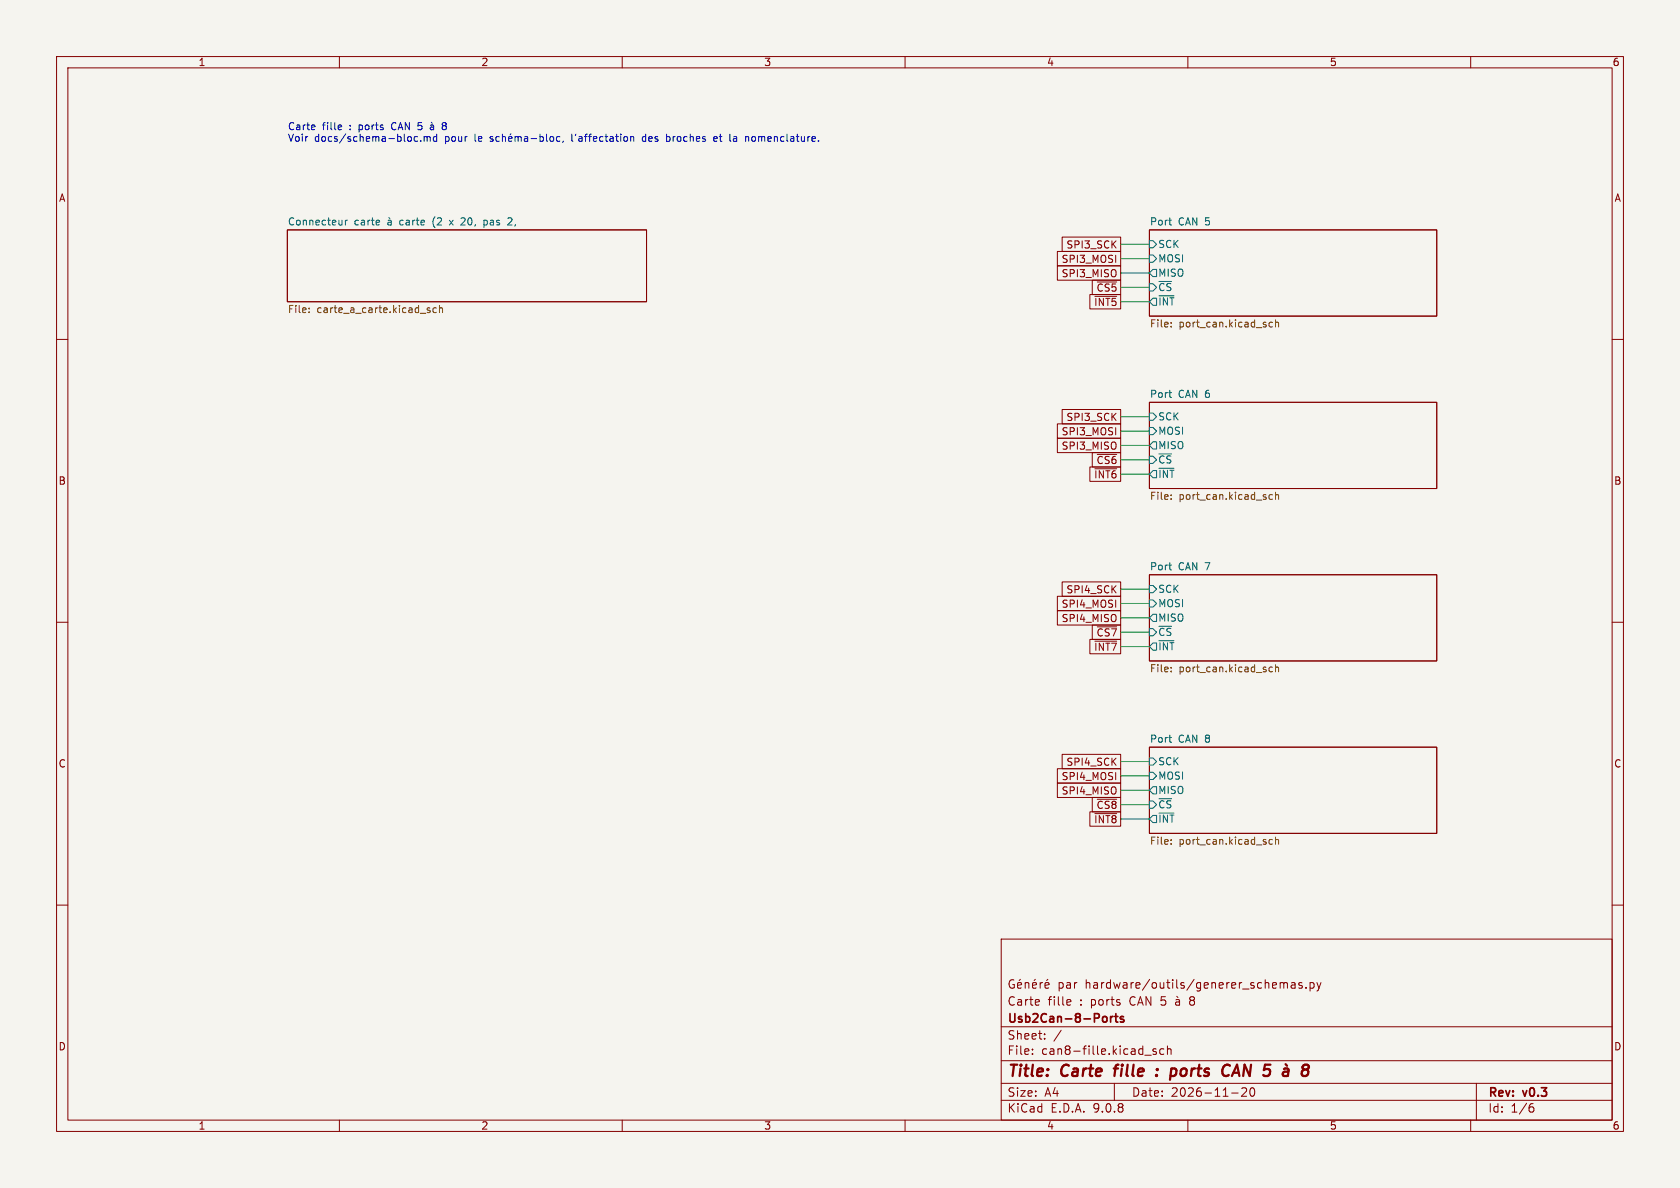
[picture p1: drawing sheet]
<svg xmlns="http://www.w3.org/2000/svg" width="297mm" height="210mm" viewBox="0 0 297 210" stroke-linecap="round" stroke-linejoin="round" font-family="sans-serif">
<path d="M0 0h297v210h-297z" fill="#f5f4ef" stroke="#f5f4ef" stroke-width=".18"/>
<g fill="none" stroke="#840000" stroke-width=".18">
<path d="M10 10h277v190h-277zM12 12h273v186h-273zM60 10v2M110 10v2M160 10v2M210 10v2M260 10v2M50.8 40.6h63.5v12.7h-63.5zM186.9 44.4h11.2v2.6h-11.2zM186.9 47h11.2v2.5h-11.2zM187.8 41.9h10.3v2.6h-10.3zM192.7 52.1h5.4v2.5h-5.4z"/>
<path d="M193.1 49.5h5v2.6h-5zM193.6 52.4h3.8M194 49.8h3.4M203.2 40.6h50.8v15.3h-50.8zM10 60h2M186.9 77.5h11.2v2.5h-11.2zM186.9 74.9h11.2v2.6h-11.2zM187.8 72.4h10.3v2.5h-10.3zM203.2 71.1h50.8v15.3h-50.8zM285 60h2M192.7 82.5h5.4v2.6h-5.4zM193.1 80h5v2.6h-5z"/>
<path d="M193.6 82.9h3.8M194 80.3h3.4M10 110h2M186.9 107.9h11.2v2.6h-11.2zM186.9 105.4h11.2v2.6h-11.2zM187.8 102.9h10.3v2.5h-10.3zM192.7 113h5.4v2.6h-5.4zM193.1 110.5h5v2.5h-5zM193.6 113.3h3.8M194 110.8h3.4M203.2 101.6h50.8v15.2h-50.8zM285 110h2"/>
<path d="M186.9 138.4h11.2v2.6h-11.2zM186.9 135.9h11.2v2.5h-11.2zM187.8 133.3h10.3v2.6h-10.3zM203.2 132.1h50.8v15.2h-50.8zM192.7 143.5h5.4v2.6h-5.4zM193.1 141h5v2.5h-5zM193.6 143.8h3.8M194 141.3h3.4M10 160h2M177 166h108v32h-108zM179.2 173.3a.74 .74 0 0 0-.9 .5 .74 .74 0 0 0 .6 .9l.4-.1v-.5h-.3M179.9 174.2l.7-.1-.1-.3-.4-.1-.2 .2 .1 .7h.5"/>
<path d="M180.4 173.1l-.2 .2M181.2 173.8l.3-.1 .3 .1 .1 .9M181.2 173.7v1M182.5 174.2l.7-.1v-.3l-.5-.1-.2 .2 .1 .7h.6M183 173.1l-.2 .2M183.9 173.7v1M184.3 173.7l-.3 .1-.1 .2M184.7 174.2l.8-.1-.1-.3-.4-.1-.3 .2 .1 .7h.6M185.2 173.1l-.2 .2M188.8 176.7l.4 .1 .1 .3-.7 .1M189.2 177.6l-.4 .1M192 173.8l.2-.1 .4 .1 .1 .9"/>
<path d="M192 173.2v1.5M193.4 173.8h.6v.9M194 174.1h-.5a.29 .29 0 0 0-.2 .3 .29 .29 0 0 0 .2 .3l.5-.1M194.7 173.7v1M195.2 173.7l-.3 .1-.2 .2M196.3 173.8l-.4-.1-.3 .3v.4l.1 .2h.6M196.3 173.2v1.5M196.9 173.7l.3 1 .3-.7 .2 .7 .3-1M198.6 173.8h.6v.9M199.2 174.1h-.5a.29 .29 0 0 0-.2 .3 .29 .29 0 0 0 .2 .3l.5-.1M200 173.7v1M200.4 173.7l-.3 .1-.1 .2"/>
<path d="M200.8 174.2l.7-.1v-.3l-.5-.1-.2 .2 .1 .7h.6M203.2 173.1l-1.2 2M203.8 173.8l.4-.1 .3 .3v.4l-.3 .3-.4-.1-.1-.2v-.4zM205.1 173.7l.1 .9 .3 .1 .2-.1M205.7 173.7v1M206.2 173.7h.6M206.5 173.2v1.3l.3 .2M207.3 173.2v.1M207.3 173.7v1M207.9 176.8h.6v.9M208 173.2v1.3l.2 .2M208 176.1l.2 .2"/>
<path d="M208.5 177.1h-.5a.29 .29 0 0 0-.2 .3 .29 .29 0 0 0 .2 .3l.5-.1M209.3 173.8l-.3-.1-.3 .2 .1 .2 .5 .2v.3h-.6M210.4 176.3v.4M210.4 177v.6M211.1 173.1l-1.3 2M212.2 173.8l-.4-.1-.3 .3v.4l.2 .2h.5M212.2 173.7v1.2l-.2 .3-.4-.1M212.9 174.2l.7-.1-.1-.3-.4-.1-.2 .2 .1 .7h.5M214.2 173.8l.3-.1 .3 .1 .1 .9M214.2 173.7v1M215.5 174.2l.7-.1v-.3l-.5-.1-.2 .2 .1 .7h.6M216.9 173.7v1"/>
<path d="M217.3 173.7l-.3 .1-.1 .2M217.7 174.2l.8-.1-.1-.3-.4-.1-.3 .2 .1 .7h.6M219.1 173.7v1M219.5 173.7l-.3 .1-.1 .2M219.7 174.8h1.1M221.7 173.8l-.4-.1-.2 .2 .1 .2 .5 .2v.3h-.6M223 173.8l-.4-.1-.3 .3v.4l.2 .2h.5M223.7 173.8l.2-.1 .3 .1 .1 .9M223.7 173.2v1.5M225 174.2l.7-.1-.1-.3-.4-.1-.2 .2v.7h.6M226.3 173.8l.4-.1 .3 .2M226.3 173.7v1"/>
<path d="M227 173.9l.2-.2 .3 .1 .1 .9M227 173.9v.8M228.3 173.8h.6l.1 .9M229 174.1h-.5a.29 .29 0 0 0-.3 .3 .29 .29 0 0 0 .3 .3l.5-.1M230.2 173.8l-.4-.1-.2 .2 .1 .2 .5 .2v.3h-.6M230.9 174.6v.1M231.6 173.8l.4-.1 .3 .3v.4l-.1 .2h-.6M231.6 173.7v1.5M232.8 173.7l.4 1M233.2 174.7l-.2 .4-.2 .1M233.5 173.7l-.3 1M285 160h2"/>
<path d="M60 198v2M110 198v2M160 198v2M177 194.5h108M177 191.5h108M177 187.5h108M177 181.5h108M182.5 186.3v.1M182.5 185.5v.1M184.7 183.6v.1M184.7 182.8v.1M187.6 182.1l-1.3 2"/>
<path d="M197 191.5v3M202.4 186.5h1.1M204.4 185.5l-.4-.1-.2 .2 .1 .2 .5 .2v.3h-.6M205.7 185.5l-.4-.1-.3 .3v.4l.2 .2h.5M206.4 185.5l.2-.1 .4 .1v.9M206.4 184.9v1.5M210 198v2M217.7 193.2h1.2M219.5 192.4l.6-.1 .2 .1 .1 .3-.9 1.1h.9M221.1 192.4l.2-.1a.81 .81 0 0 1 .6 .6 .81 .81 0 0 1-.3 .8l-.1 .1a.81 .81 0 0 1-.4-1.4zM260 198v2M261 191.5v6.5"/>
<path d="M270.6 195.7h.4l.2 .3-.1 .5-.5 .1M271 195.1l-.4 .1"/>
</g>
<g fill="none" stroke="#840000" stroke-width=".4">
<path d="M196.9 188.9h.8M197.2 188.5l-.2 1.7M204.5 190l.1 .1-.2 .1M204.5 190l-.1 .1v.1M204.5 190l-.1 .2M204.6 189v.2M204.6 189l.1 .1-.1 .1M204.6 189l-.1 .1 .1 .1M217.3 188.3l.1 .1M218 189.6h1M218.7 188.2l-.9 2M230.6 189.1l-.3-.2v-.3a.64 .64 0 0 1 1-.2l.1 .3-.4 .4"/>
<path d="M230.6 189.1a.65 .65 0 0 0-.3 1 .65 .65 0 0 0 .8-.1 .65 .65 0 0 0 0-.8l-.1-.1M230.6 189.1h.4"/>
</g>
<path d="M195.6 179.8l.1 .2v.4l-.1 .2M196.3 179.7v1M196.8 179.7l-.3 .1-.2 .2M197.1 179.7h.5M197.3 179.2v1.3l.3 .2M198.6 179.8l-.3-.1-.2 .2v.2l.5 .2v.3h-.5" fill="none" stroke="#840000" stroke-width=".3"/>
<g fill="none" stroke="#006464" stroke-width=".18">
<path d="M61.1 38.9v.9M61.4 38.9l-.3 .3M67 39l.1 .2-.6 .2M68.6 39h.5l.1 .8M68.7 38.4l.2 .2M69.2 39.2l-.5 .1-.1 .2 .1 .3 .5-.1M79.4 38.9l.7 .9M80.1 38.9l-.7 .9M82 38.5l-.4 .1M82.2 39.1l-.8 .7h.8M85.6 39l.3-.1 .2 .2M85.6 38.9v1.3"/>
<path d="M86.1 39.7l-.2 .1-.3-.1M90 38.5h.3l.2 .2M90.5 38.9l-.8 .9h.8M206.6 38.9h.5M207 39.8h.1M203.2 42.5h.6l.7 .7-.7 .6h-.6zM203.2 45.1h.6l.7 .6-.7 .7h-.6zM203.2 50.2h.6l.7 .6-.7 .6h-.6zM203.8 47.6h.7v1.3h-.7l-.6-.6zM203.8 52.7h.7v1.3h-.7l-.6-.7zM203.2 73h.6l.7 .7-.7 .6h-.6zM203.2 75.6h.6l.7 .6-.7 .6h-.6z"/>
<path d="M203.8 78.1h.7v1.3h-.7l-.6-.7zM206.6 69.4h.5M207 70.3h.1M203.2 80.6h.6l.7 .7-.7 .6h-.6zM203.8 83.2h.7v1.3h-.7l-.6-.7zM206.6 99.9h.5M203.2 103.5h.6l.7 .6-.7 .7h-.6zM203.2 106h.6l.7 .7-.7 .6h-.6zM203.2 111.1h.6l.7 .7-.7 .6h-.6zM203.8 108.6h.7v1.3h-.7l-.6-.7zM203.8 113.7h.7v1.2h-.7l-.6-.6zM207 100.7h.1"/>
<path d="M203.2 134h.6l.7 .6-.7 .7h-.6zM203.2 136.5h.6l.7 .7-.7 .6h-.6zM203.8 139.1h.7v1.2h-.7l-.6-.6zM206.6 130.4h.5M207 131.2h.1M203.2 141.6h.6l.7 .6-.7 .7h-.6zM203.8 144.1h.7v1.3h-.7l-.6-.6z"/>
</g>
<g fill="none" stroke="#725600" stroke-width=".18">
<path d="M54.6 55.1v.2M54.6 54.5v.1M75.7 54.8l.3 .1 .1 .2-.2 .2h-.3M75.7 54.4l.3 .1M77.1 54.5l-.3-.1-.3 .3 .2 .5h.4M77.7 54.5l.2-.1 .3 .1v.8M77.7 54v1.3M207 57v.1M207 57.7v.1M225 57h-.4l-.3 .2 .2 .5h.5M225.5 56.5v1.3M225.5 57.1l.2-.1h.3v.8"/>
<path d="M207 87.5v.1M207 88.2v.1M225 87.5l-.4-.1-.3 .3 .2 .5h.5M225.5 87v1.3M225.5 87.6l.2-.2 .3 .1v.8M207 118v.1M207 118.6v.2M225 118l-.4-.1-.3 .3 .2 .5h.5M225.5 117.5v1.3M225.5 118l.2-.1 .3 .1v.8M207 149.1v.1M207 148.5v.1"/>
<path d="M225 148.5l-.4-.1-.3 .2 .2 .6h.5M225.5 148.5l.2-.1 .3 .1v.7M225.5 148v1.2"/>
</g>
<g fill="none" stroke="#009600" stroke-width=".18">
<path d="M198.1 48.3h5.1M198.1 50.8h5.1M198.1 53.3h5.1M198.1 45.7h5.1M198.1 43.2h5.1M198.1 73.7h5.1M198.1 78.7h5.1M198.1 76.2h5.1M198.1 83.8h5.1M198.1 81.3h5.1M198.1 111.8h5.1M198.1 114.3h5.1"/>
<path d="M198.1 109.2h5.1M198.1 106.7h5.1M198.1 104.1h5.1M198.1 139.7h5.1M198.1 137.2h5.1M198.1 134.6h5.1M198.1 144.8h5.1M198.1 142.2h5.1"/>
</g>
<g fill="none" stroke="#0000c2" stroke-width=".18">
<path d="M55.6 22.2l.1 .2-.6 .1M60 22.1l.3 .1 .1 .2-.6 .1M60.3 22.9h-.3M73.3 24.9l.2 .1 .3-.1M73.8 24.2l-.3-.1-.2 .2M74.4 24.9v.1M75 24.3l.3-.2 .2 .2M75 24.1v.9M75.5 24.3l.2-.2 .3 .1 .1 .8M75.5 24.3v.7M76.1 22.8l.1 .1h.5M76.1 22.2h.5l.1 .7"/>
<path d="M76.2 21.6l.2 .2M76.7 22.4l-.5 .1-.1 .1M77.2 24.2l-.4-.1-.2 .3 .1 .5h.5M77.2 23.7v1.3M78.4 22.2l-.2 .3v.3l.2 .1h.4l.1-.2v-.2l-.2-.3M78.4 22.2l-.2-.2 .2-.3h.3l.2 .2-.2 .3M78.4 22.2h.3M87.1 24.2l-.3-.1-.2 .2 .1 .2 .4 .1v.3h-.5M88.3 24.2l-.4-.1-.2 .3 .1 .5h.5M88.8 24.3l.2-.2 .3 .1 .1 .8M88.8 23.7v1.3M89.9 24.6l.6-.2v-.2l-.4-.1-.2 .2 .1 .6h.5"/>
<path d="M90.3 23.7l-.2 .1M91.1 24.3l.3-.2 .2 .2M91.1 24.1v.9M91.6 24.3l.2-.2 .3 .1v.8M91.6 24.3v.7M92.7 24.2h.5l.1 .8M93.3 24.4l-.4 .1-.2 .2 .2 .3 .4-.1M93.9 24.5h1M95.5 24.2l.3-.1 .3 .3-.1 .5h-.5M95.5 23.7v1.3M96.6 23.7v1.1l.2 .2M97.3 24.3l.2-.2 .3 .2 .1 .4-.1 .2-.3 .1-.2-.1z"/>
<path d="M99 24.2l-.4-.1-.2 .3 .1 .5h.5M99.6 24.9l-.1 .3M101.1 23.7v1.1l.2 .2M111.5 24.3l.2-.2 .3 .1v.8M111.5 24.1v.9M114 24.1l-.3 .1-.1 .2v.5l.4 .1M117.8 24.2l.4-.1 .2 .2M117.8 23.7v1.3M118.4 24.9l-.2 .1-.4-.1M126.2 24.6l.6-.2-.1-.2-.3-.1-.2 .2 .1 .6h.4M130.1 24.1l-.4 .1M130.1 24.5h-.3l-.2 .2 .1 .2 .4 .1"/>
<path d="M133 24.3v.6"/>
</g>
<g font-size="2.8" fill="#840000">
<text x="178" y="190.9">Title:</text>
<text x="187.7" y="190.9">Carte</text>
<text x="197.9" y="190.9">fille</text>
<text x="206.1" y="190.9">:</text>
<text x="209.4" y="190.9">ports</text>
<text x="219.3" y="190.9">CAN 5</text>
</g>
<g font-size="2.1" fill="#840000">
<text x="178" y="178">Carte</text>
<text x="185.2" y="178">fille</text>
<text x="186.9" y="175">par</text>
<text x="191" y="178">: ports</text>
<text x="200" y="178">CAN 5</text>
<text x="211" y="178">8</text>
<text x="178" y="184">Sheet:</text>
<text x="178" y="181.2">Usb2Can-8-Ports</text>
<text x="178" y="186.7">File:</text>
<text x="184.1" y="186.7">can8-fille.kicad_sch</text>
<text x="178" y="196.9">KiCad</text>
<text x="178" y="194.1">Size:</text>
<text x="184.7" y="194.1">A4</text>
<text x="185.7" y="196.9">E.D.A.</text>
<text x="193.3" y="196.9">9.0.8</text>
<text x="200" y="194.1">Date:</text>
<text x="207" y="194.1">2026-11-20</text>
<text x="263" y="194.3">Rev:</text>
<text x="263" y="196.9">Id:</text>
<text x="267.1" y="196.9">1/6</text>
<text x="269.4" y="194.3">v0.3</text>
</g>
<g font-size="1.8" fill="#840000">
<text x="35" y="11.9">1</text>
<text x="85" y="11.9">2</text>
<text x="135" y="11.9">3</text>
<text x="185" y="11.9">4</text>
<text x="235" y="11.9">5</text>
<text x="285" y="11.9">6</text>
<text x="10.3" y="35.9">A</text>
<text x="285.3" y="35.9">A</text>
<text x="187.6" y="46.7">SPI3_MOSI</text>
<text x="188.4" y="44.1">SPI3_SCK</text>
<text x="187.6" y="49.2">SPI3_MISO</text>
<text x="193.8" y="51.8">~{CS5}</text>
<text x="193.3" y="54.3">~{INT5}</text>
<text x="187.6" y="77.2">SPI3_MOSI</text>
<text x="188.4" y="74.6">SPI3_SCK</text>
<text x="187.6" y="79.7">SPI3_MISO</text>
<text x="193.8" y="82.2">~{CS6}</text>
<text x="10.3" y="85.9">B</text>
<text x="193.3" y="84.8">~{INT6}</text>
<text x="285.3" y="85.9">B</text>
<text x="187.6" y="107.6">SPI4_MOSI</text>
<text x="188.4" y="105.1">SPI4_SCK</text>
<text x="187.6" y="110.2">SPI4_MISO</text>
<text x="193.8" y="112.7">~{CS7}</text>
<text x="193.3" y="115.3">~{INT7}</text>
<text x="10.3" y="135.9">C</text>
<text x="188.4" y="135.6">SPI4_SCK</text>
<text x="285.3" y="135.9">C</text>
<text x="187.6" y="140.7">SPI4_MISO</text>
<text x="187.6" y="138.1">SPI4_MOSI</text>
<text x="193.8" y="143.2">~{CS8}</text>
<text x="193.3" y="145.7">~{INT8}</text>
<text x="10.3" y="185.9">D</text>
<text x="285.3" y="185.9">D</text>
<text x="35" y="199.9">1</text>
<text x="85" y="199.9">2</text>
<text x="135" y="199.9">3</text>
<text x="185" y="199.9">4</text>
<text x="235" y="199.9">5</text>
<text x="285" y="199.9">6</text>
</g>
<g font-size="1.8" fill="#0000c2">
<text x="50.8" y="23.1">Carte</text>
<text x="57" y="23.1">fille</text>
<text x="61.9" y="23.1">:</text>
<text x="63.7" y="23.1">ports</text>
<text x="69.7" y="23.1">CAN 5</text>
<text x="50.8" y="25.2">Voir</text>
<text x="55.6" y="25.2">docs/schema-bloc.md</text>
<text x="78.8" y="25.2">pour</text>
<text x="84.2" y="25.2">le</text>
<text x="101.7" y="25.2">l'affectation</text>
<text x="114.4" y="25.2">des</text>
<text x="118.9" y="25.2">broches</text>
<text x="127.5" y="25.2">et</text>
<text x="130.5" y="25.2">la</text>
<text x="133.4" y="25.2">nomenclature.</text>
</g>
<g font-size="1.8" fill="#006464">
<text x="50.8" y="39.9">Connecteur</text>
<text x="62.6" y="39.9">carte</text>
<text x="70.9" y="39.9">carte</text>
<text x="77" y="39.9">(2</text>
<text x="80.2" y="39.9">x</text>
<text x="82.4" y="39.9">20,</text>
<text x="86.6" y="39.9">pas</text>
<text x="91.1" y="39.9">2,</text>
<text x="203.2" y="39.9">Port</text>
<text x="208.3" y="39.9">CAN 5</text>
<text x="204.7" y="44">SCK</text>
<text x="204.7" y="46.6">MOSI</text>
<text x="204.7" y="49.1">MISO</text>
<text x="204.7" y="51.7">~{CS}</text>
<text x="204.7" y="54.2">~{INT}</text>
<text x="203.2" y="70.4">Port</text>
<text x="208.3" y="70.4">CAN 6</text>
<text x="204.7" y="74.5">SCK</text>
<text x="204.7" y="77.1">MOSI</text>
<text x="204.7" y="79.6">MISO</text>
<text x="204.7" y="82.1">~{CS}</text>
<text x="204.7" y="84.7">~{INT}</text>
<text x="203.2" y="100.9">Port</text>
<text x="208.3" y="100.9">CAN 7</text>
<text x="204.7" y="105">SCK</text>
<text x="204.7" y="107.5">MOSI</text>
<text x="204.7" y="110.1">MISO</text>
<text x="204.7" y="112.6">~{CS}</text>
<text x="204.7" y="115.2">~{INT}</text>
<text x="203.2" y="131.4">Port</text>
<text x="208.3" y="131.4">CAN 8</text>
<text x="204.7" y="135.5">SCK</text>
<text x="204.7" y="138">MOSI</text>
<text x="204.7" y="140.6">MISO</text>
<text x="204.7" y="143.1">~{CS}</text>
<text x="204.7" y="145.6">~{INT}</text>
</g>
<g font-size="1.8" fill="#725600">
<text x="50.8" y="55.7">File:</text>
<text x="56" y="55.7">carte_a_carte.kicad_sch</text>
<text x="203.2" y="58.2">File:</text>
<text x="208.4" y="58.2">port_can.kicad_sch</text>
<text x="203.2" y="88.7">File:</text>
<text x="208.4" y="88.7">port_can.kicad_sch</text>
<text x="203.2" y="119.2">File:</text>
<text x="208.4" y="119.2">port_can.kicad_sch</text>
<text x="203.2" y="149.6">File:</text>
<text x="208.4" y="149.6">port_can.kicad_sch</text>
</g>
</svg>
